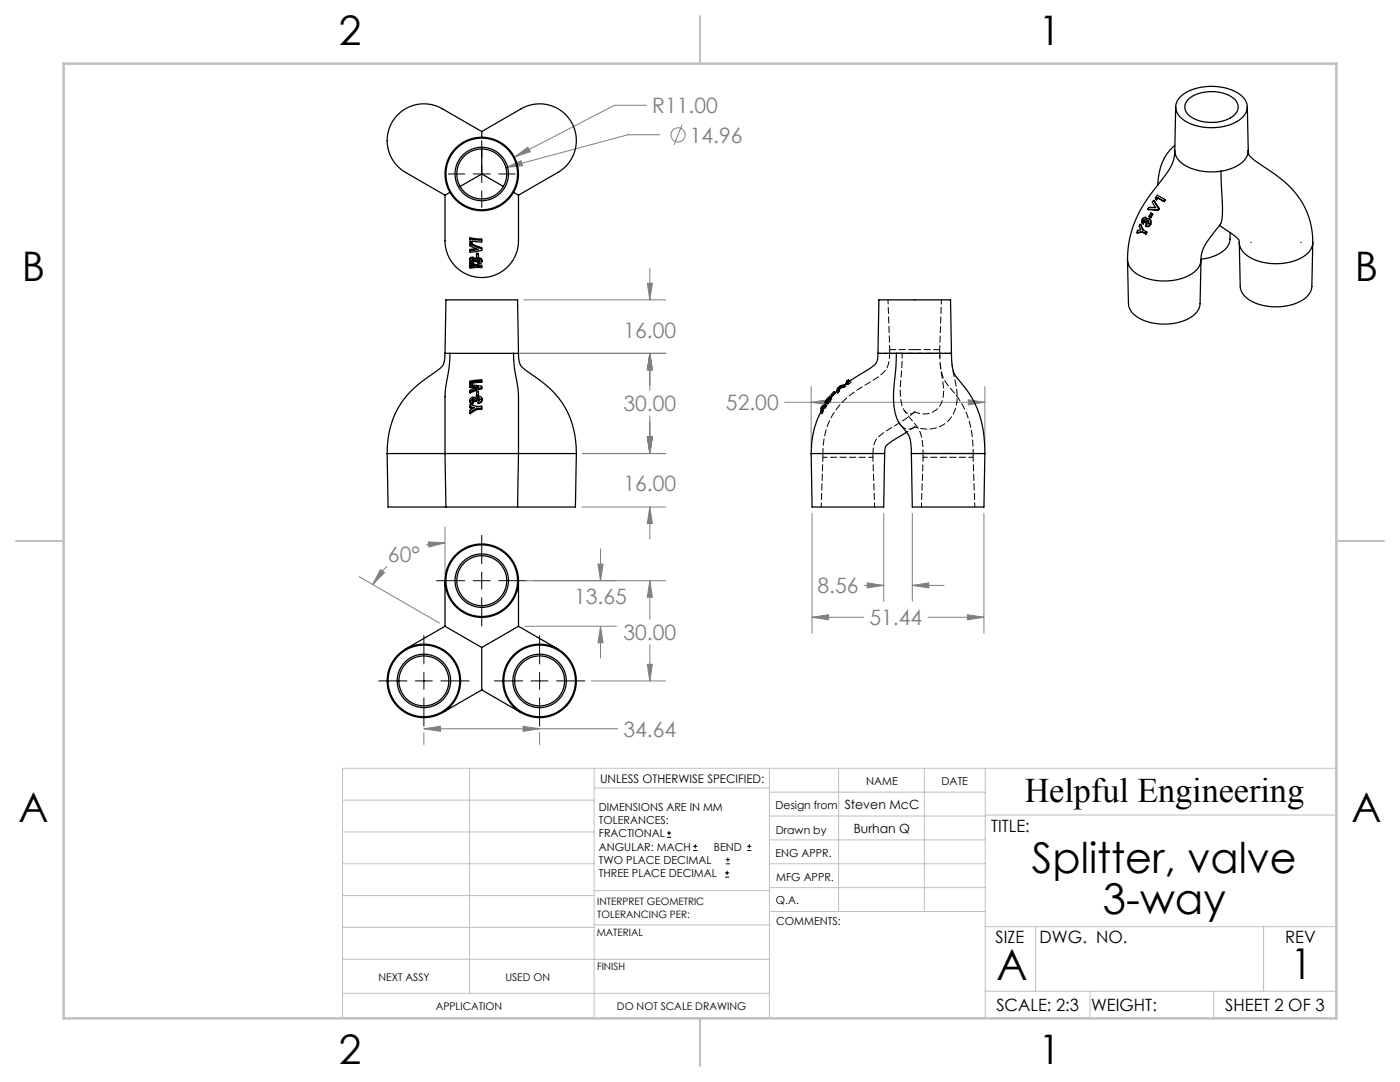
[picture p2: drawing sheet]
<svg xmlns="http://www.w3.org/2000/svg" width="279mm" height="216mm" viewBox="0 0 279 216" stroke-linecap="round" stroke-linejoin="round" font-family="sans-serif">
<g fill="none" stroke="#808080" stroke-width=".2">
<path d="M101 33.4l3-1.3 .3 1zM102.7 31.3l2.7-1.9 .4 .9zM129 21h-6.4l-19.9 10.3M131.7 26.9h-6.4l-24.3 6.5M136.1 24.9l-1.6 4M104.6 59.8h28.3M129.2 56.5h1l-.5 3.3zM129.7 53.5v6.3M103.8 70.5h29.1M129.7 70.5l.5 3.3h-1zM129.7 70.5v7.4M161.9 77.1v12.1"/>
<path d="M193.2 79.8l3.4 .5-3.4 .5zM196.6 77.1v12.1M116.3 90.5h16.6M129.2 87.2h1l-.5 3.3zM129.7 83v7.5M156.6 80.3h40M161.9 80.3l3.3-.5v1zM71.6 115.1l16.1 9.2M75.9 113.7l.8 .6-2.3 2.3zM77.2 113a16.6 16.6 0 0 0-2.8 3.6M85.5 108.1l3.3 .2-3.2 .8zM88.8 108.3l-1.9 .1-1.9 .4"/>
<path d="M88.8 105.1v9.5M104.7 115.9h28.2M116.1 101.2h16.8M119.3 112.6h1.1l-.6 3.3zM119.8 109.5v6.4M129.7 101.2l.5 3.3h-1zM129.7 115.9l.5 3.3h-1zM129.7 101.2v6.3M129.7 115.9v7.7M162.1 102.4v23.9M172.5 116.8h3.9M173.1 116.3l3.3 .5-3.3 .5z"/>
<path d="M176.4 102.4v17.6M182.1 116.8l3.3-.5v1zM182.1 102.4v17.6M182.1 116.8h6.3M196.4 102.4v23.9M104.7 125h18.3M118 135.9h14.9M119.8 125l.6 3.3h-1.1zM119.8 125v6.3M129.2 132.6h1l-.5 3.3zM129.7 128.6v7.3M162.1 123.2h10.2"/>
<path d="M162.1 123.2l3.3-.5v1zM185.2 123.2h11.2M193.1 122.7l3.3 .5-3.3 .5zM84.6 145.4l3.3-.5v1zM84.6 146.2v2.4M84.6 145.4h38.6M104.4 144.9l3.3 .5-3.3 .5zM107.7 146.2v2.4"/>
<circle cx="135.3" cy="26.9" r="1.41"/>
</g>
<g fill="none" stroke="#000" stroke-width=".2">
<path d="M89.5 34.7h3.3M94.4 34.7h3.4M96.1 28v3.3M96.1 33v3.4M96.1 38.1v3.3M99.5 34.7h3.3M87.1 115.9h5.7M94.4 115.9h3.4M96.1 106.8v5.7M96.1 114.2v3.4M96.1 119.3v5.6M99.5 115.9h5.7"/>
<path d="M75.6 135.9h5.6M82.9 135.9h3.4M84.6 126.8v5.7M84.6 134.2v3.4M84.6 139.3v5.6M88 135.9h5.6M98.7 135.9h5.6M106 135.9h3.4M107.7 126.8v5.7M107.7 134.2v3.4M107.7 139.3v5.6M111.1 135.9h5.6"/>
<path d="M133.1 167.1h.8M133.1 166.2h.8M133.5 165.8v.8M138.3 169.7h.9M138.3 168.9h.9M138.8 168.5v.8M144.7 175h.8M144.7 174.2h.8M144.8 172.4h.9M144.8 171.5h.9M145.1 173.8v.8M145.3 171.1v.8"/>
<path d="M149.1 169.7h.9M149.1 168.9h.9M149.5 168.5v.8"/>
</g>
<g fill="none" stroke="#c0c0c0" stroke-width=".2">
<path d="M68.4 159.7h50.2M93.7 153.3v44.9M118.6 153.3v49.9M118.6 157.2h34.9M153.5 153.3v49.9M153.5 158.1h43.1M167.4 153.3v28.6M184.5 153.3v28.6M196.6 153.3v49.9M266.7 153.3h-198.3v49.9M68.4 178.7h50.2M68.4 172.4h50.2"/>
<path d="M68.4 166h50.2M118.6 177.7h35.1M153.5 167.6h43.1M153.5 162.8h43.1M153.5 172.4h43.1M153.5 177.1h43.1M196.6 162.6h70.1M68.4 198.2h85.1M68.4 185.1h50.2M68.4 191.4h50.2M118.6 191.4h34.9M118.6 184.6h35.1"/>
<path d="M153.7 181.9h42.9M196.6 197.8h70.1M196.6 184.9h70.1M206.7 184.9v12.9M217.5 197.8v5.4M242.2 197.8v5.4M252.2 184.9v12.9"/>
</g>
<path d="M139.7 3.2v9.5M3.2 107.9h9.5M266.7 107.9h9.5M139.7 203.2v9.5" fill="none" stroke="#c0c0c0" stroke-width=".25"/>
<path d="M12.7 12.7h254v190.5h-254z" fill="none" stroke="#c0c0c0" stroke-width=".5"/>
<path d="M129.2 87.2h1l-.5 3.3zM129.7 101.2l.5 3.3h-1zM129.7 70.5l.5 3.3h-1zM129.2 87.2h1l-.5 3.3zM129.2 56.5h1l-.5 3.3zM129.7 70.5l.5 3.3h-1zM101 33.4l3.3-.3-.3-1zM102.7 31.3l3.1-1-.4-.9zM84.6 145.4l3.3-.5v1zM104.4 144.9l3.3 .5-3.3 .5zM129.2 132.6h1l-.5 3.3zM129.7 115.9l.5 3.3h-1zM85.5 108.1l3.3 .2-3.2 .8zM75.9 113.7l.8 .6-2.3 2.3zM119.8 125l.6 3.3h-1.1zM119.3 112.6h1.1l-.6 3.3zM173.1 116.3l3.3 .5-3.3 .5zM182.1 116.8l3.3-.5v1zM162.1 123.2l3.3-.5v1zM193.1 122.7l3.3 .5-3.3 .5zM161.9 80.3l3.3-.5v1zM193.2 79.8l3.4 .5-3.4 .5z" fill="#808080"/>
<g fill="none" stroke="#000" stroke-width=".25">
<path d="M235.7 19.2a10.5 10.5 0 0 1 11.9-.2 2.88 2.88 0 0 1-.3 5 10.7 10.7 0 0 1-11.5-.4 2.75 2.75 0 0 1-.1-4.4zM237.3 19.7a7.7 7.7 0 0 1 9.1 .1 2.21 2.21 0 0 1-.8 3.7 7.9 7.9 0 0 1-8.5-.6 2.04 2.04 0 0 1 .2-3.2zM88.8 38.9v3.2a41.5 41.5 0 0 0 .3 8 7.4 7.4 0 0 0 8.5 5.1 7.4 7.4 0 0 0 5.9-8.1v-8.2M89.8 38.4a7.3 7.3 0 0 0 12.7 0M89.8 38.4l-1 .5M96.1 26.2l2.7-1.5a48 48 0 0 1 6.9-3.7 7.4 7.4 0 0 1 9 4.8 7.4 7.4 0 0 1-4.4 9.2l-6.8 3.9M96.1 27.4a7.3 7.3 0 0 1 6.4 11M96.1 27.4a7.3 7.3 0 0 0-6.3 11M96.1 34.7l4.3 2.5M96.1 29.7v5M96.1 34.7l-4.3 2.5M96.1 26.3v1.1"/>
<path d="M96.1 26.2l-2.7-1.5a47.1 47.1 0 0 0-6.8-3.7 7.4 7.4 0 0 0-8.9 4.6 7.4 7.4 0 0 0 4 9.3l7.1 4M102.5 38.4l1 .5M230.2 40l1.2 1.6M230.2 40l-.2 .4 .6 1h-1.3l-.2 .4M230.2 40l1 1.5M230.9 39.4l1.3 .7M230.9 39.4l-.2 .4M230.9 39.4l.2 .1M231.1 39.5l1.2 .7M231.1 39.5l-.3 .4-.1-.1M232.4 39.8l.2 .1-.3 .3M232.4 39.8l-1.4-.9-.4 .6 .1 .3"/>
<path d="M232.4 39.8l-.2 .3M234.4 30.1v1.1a8.8 8.8 0 0 1-2.4 4.5 29.2 29.2 0 0 0-5.9 9.5 18.4 18.4 0 0 0-1 7.2 5.8 5.8 0 0 0 4.9 3.5 10.4 10.4 0 0 0 8.8-2 4.4 4.4 0 0 0 1-3.1 9.1 9.1 0 0 1 2.5-4.5l1.3-1.6a10.4 10.4 0 0 0 .3-4.7l-.2-5.8M234.5 29a10.5 10.5 0 0 0-3.4 7.9M234.6 21.3l-.2 8.7a3.9 3.9 0 0 0 2.7 3.3 11.7 11.7 0 0 0 6.6 .9M248.9 21.3l.2 8.7M249.1 30v.1M249.1 30.1a4.1 4.1 0 0 1-2.9 3.4l-2.5 .7M249.1 30.1l.1 .6a2.43 2.43 0 0 0 1.2 1.3 45.3 45.3 0 0 1 7.6 5.9 14.9 14.9 0 0 1 3.9 11.1 5.8 5.8 0 0 1-4.9 3.4 10.4 10.4 0 0 1-8.7-1.9 5.3 5.3 0 0 1-1.1-2.6v-.1a15.6 15.6 0 0 0-3.8-2.8M93.8 47.4l2.3 .3v.6l-1.9-.2v.4l-.4-.3zM93.8 47.7l2.3 .2M93.8 48.7l2.3 1M93.8 52.5l1.3 .6"/>
<path d="M94.3 51.9h.1v.5l-.4-.2-.3-.3M94.4 51.3l.5 .3M94.4 51.3l-.6 .1-.1 .5M94.4 51.6h-.5l-.2 .3M94.4 51.6l.5 .3M94.4 51.3v.3M94.4 52.2l-.2-.2a.29 .29 0 0 1 .3-.1 .29 .29 0 0 1 .2 .3h.4a.32 .32 0 0 1 .3-.3 .32 .32 0 0 1 .3 .4l-.3 .1M94.9 51.6v.3M95 49.6l-1.2 .2v.5l2.3-.3v-.6l-2.3-.9v.6l1.7 .7-1.7 .2M95.1 50.5l.4 .1v.8l-.4-.1zM95.1 50.8h.4M95.1 52.9l-1.3-.6v.5l.8 .4h-.8"/>
<path d="M95.1 52.9h1v.5l-2.3 .1v-.5h.4M95.1 52.9v.2M95.1 53.1l1 .1M95.4 51.4l.4 .1a.56 .56 0 0 1 .4 .7M95.4 51.4l-.5 .2M95.4 51.6l.5 .2 .3 .4M95.4 51.6l-.5 .3M95.4 51.4v.2M95.7 52l-.3 .1v.5l.6-.1 .2-.3M225 51.9l.2 8.7a3.9 3.9 0 0 0 2.7 3.2 10.7 10.7 0 0 0 10.5-1.1l.8-1.1 .3-.7 .2-9M226.9 46.4l.2 .1 1-.2 .6 .4M226.9 46.4l1-.2 .8 .5"/>
<path d="M227.5 44.8l.5 1 .9 .5-.2 .4M227.5 44.8l.2 .1 .5 1M227.5 44.8l-.2 .4 .4 .6-.7 .2-.1 .4M228.2 43.9l.2-.1v.5l.4 .2 .4-.4M228.2 43.9v.3M228.2 43.9l.2 .1M228.2 44.2l-.2 .4M228.2 44.2l.2 .1M228.4 44v.3M228.4 44.3l-.2 .4-.2-.1M228.5 43.9l-.1 .1M228.6 43.4l.3 .3"/>
<path d="M228.6 43.4a.76 .76 0 0 0-.6 1.2M228.6 43.4l.1 .4 .4-.2 .2 .1M228.6 44.4l.5-.4a.37 .37 0 0 1 .1 .5 .37 .37 0 0 1-.4 .2l-.2 .4M228.7 46.2l-.1 .4M229.1 41.8l2.1 .2M229.1 41.8l1.9 .1M229.3 43.7l.2 .1a.77 .77 0 0 1 .1 1M229.3 43.7l.3 .3-.1 .7M229.5 44.7a.64 .64 0 0 1-.9 .4M229.5 44.7l.1 .1M229.6 44.8a.65 .65 0 0 1-.8 .4l-.2-.1M229.7 42.5l.4 .2-.4 .7-.4-.2z"/>
<path d="M229.9 42.6l-.4 .7M231 41.9l.2 .1M231.2 41.5l-.2 .4M231.2 41.5l.2 .1M231.4 41.6l-.2 .4M232.2 40.1l.1 .1M245.5 46.4a4 4 0 0 1-2.9 4.6l-1.1 .4-1.8 .3M247.3 48.4l.2 8.8a3.9 3.9 0 0 0 2.7 3.1 10.7 10.7 0 0 0 10.5-1l.6-.7 .5-1.2 .2-9M249.7 48.4h.1M259.7 48.4h.1M88.8 70.5a3.3 3.3 0 0 1-1.7 3.6 21.1 21.1 0 0 0-8 8 17.9 17.9 0 0 0-1.8 8.4M88.8 70.5l.2-10.7h14.3l.2 10.7"/>
<path d="M88.8 70.5h1M89.8 70.5a27.3 27.3 0 0 1-.8 6.3l-.2 2.4v11.3M89.8 70.5h12.7M93.7 79.9l.1 .4 .2 .2M93.7 79.9l.3 .4M93.8 77.1l1.7 .1-1.7 .7v.5l2.3-.8v-.5l-2.3-.3v.5l1.2 .1M94.4 79.8l-.2 .1M94.4 79.8l.2 .1 .1 .2M94.4 79.6a.2 .2 0 0 0-.2 .2 .2 .2 0 0 0 .2 .2v.6l-.4-.1M94.4 79.6l.2 .1 .1 .2M94.4 79.6v.2M94.7 79.9v.2"/>
<path d="M95.1 79.8l-.4 .1M95.1 79.8v.3M95.1 78.2h.4v.8h-.4zM95.4 79.6l-.2 .2-.1 .3M95.4 79.6l.4 .2M95.4 79.4a.28 .28 0 0 1 .4 .2 .28 .28 0 0 1-.2 .3l-.2 .1v.5l.7-.3 .1-.6M95.4 79.4l-.2 .1-.1 .3M95.4 79.4v.2M95.5 78.8h-.4M96.1 76l-1.9 .2v.5h-.4v-.6l2.3-.3v.5l-2.3 .1M96.1 77.3l-2.3 .9M96.2 79.6a.72 .72 0 0 1-.8 .7"/>
<path d="M96.2 79.6a.72 .72 0 0 0-.6-.6 .72 .72 0 0 0-.8 .4 .66 .66 0 0 0-.6-.1 .66 .66 0 0 0-.5 .6M102.5 70.5a44.6 44.6 0 0 0 .9 7.6l.1 12.4M102.5 70.5h1M103.5 70.5a3.3 3.3 0 0 0 1.7 3.6 21.9 21.9 0 0 1 7.6 7.2 17.7 17.7 0 0 1 2.2 9.2M165.1 79.6l-.5 .7 .3 .2M165.1 79.6l.2 .3M165.1 79.6l-.2 .3M165.3 79.4l-.2 .2M165.3 79.9l-.9 1.4M165.9 79.3l-.3-.2-.5 .5M166.7 78.4l-.3-.2-.4 .5-.1 .1 .2 .2M167.3 77.3l-.4 .9"/>
<path d="M167.5 77.6l-2.2 2.3M167.6 77.1l.2 .2-.3 .3-.2-.3M167.6 77.1l-.3 .2M168.5 76.8l-.9 .3M169 76l.3-.2 .3 .2-.4 .3zM169.1 76.2l-.3 .3v.1M169.2 76.3l-1.3 1M175.2 70.5a2.64 2.64 0 0 1-1.4 2.9l-4.2 2.6M175.2 70.5l.2-10.7h14.3l.2 10.7M175.2 70.5h3.7M178.9 70.5l-.1 2.7a29.1 29.1 0 0 0-.2 8.9 7.1 7.1 0 0 0 2.2 4l.5 .8 .3 .7 .3 2.9M178.9 70.5h11"/>
<path d="M189.9 70.5v1.6a5.6 5.6 0 0 0 1.9 4.3 20.2 20.2 0 0 1 4.8 14.1M77.3 90.5h11.5M77.3 90.5l.1 10.7h11.6M88.8 90.5h14.7M88.8 90.5l.2 10.7M93.8 81.1l.8 .3-.8 .5v.7l1.3-.9M94 80.3h.4M94 80.3v.2M94.3 81.5l-.5-.1v-.7l1.3 .4h1v.6h-1M95.1 80.1h-.4M95.1 81.5l-1.3 .8M95.1 81.5v.2"/>
<path d="M96.1 81.4l-1 .1M103.5 90.5h11.5M103.5 90.5l-.2 10.7M115 90.5l-.2 10.7h-11.5M161.9 90.5h14.7M161.9 90.5l.2 10.7h14.3l.2-10.7M163.9 81.5l-.1 .8M164.1 81.7a17.1 17.1 0 0 0-2.2 8.8M164.1 81.1l.2 .2-.2 .4-.2-.3zM164.7 80.7l-.6 .4M180.9 86.2l-.1 .1a15.4 15.4 0 0 0-4.1 2.8l-.1 1.4M181.9 90.5h14.7"/>
<path d="M181.9 90.5l.2 10.7h14.3l.2-10.7M88.8 115.9v9.1M89 101.2h14.3M103.5 115.9v9.1M88.8 125l-7.9 4.5M88.8 125l7.3 4.2M96.1 137.7l7.9 4.5M96.1 129.2v8.5M96.1 137.7l-7.8 4.5M103.5 125l-7.4 4.2M103.5 125l7.9 4.5"/>
<circle cx="96.1" cy="34.7" r="5.3"/>
<circle cx="96.1" cy="34.7" r="5"/>
<circle cx="96.1" cy="34.7" r="7.1"/>
<circle cx="96.1" cy="115.9" r="5"/>
<circle cx="96.1" cy="115.9" r="7.3"/>
<circle cx="96.1" cy="115.9" r="7.1"/>
<circle cx="96.1" cy="115.9" r="5.3"/>
<circle cx="84.6" cy="135.9" r="5"/>
<circle cx="84.6" cy="135.9" r="7.1"/>
<circle cx="84.6" cy="135.9" r="5.3"/>
<circle cx="84.6" cy="135.9" r="7.3"/>
<circle cx="107.7" cy="135.9" r="5.3"/>
<circle cx="107.7" cy="135.9" r="5"/>
<circle cx="107.7" cy="135.9" r="7.3"/>
<circle cx="107.7" cy="135.9" r="7.1"/>
</g>
<g fill="none" stroke="#000" stroke-width=".2" stroke-dasharray="1.3 .6">
<path d="M164.9 80l.2-.4M164.9 80l.2 .2M165 79.8l.3 .3M165.1 79.9l.3-.3M165.1 80l-.3 .3M165.1 80l.2 .2M165.1 79.6l.3-.2M165.1 79.6l.2 .3M165.3 79.8l-.2 .2M165.3 79.8l.2 .2M165.3 79.9l-.2 .3M165.4 79.4l-.4 .4"/>
<path d="M165.4 79.4l.2 .2M165.4 79.9l.2 .2M165.4 79.6l-.1 .2M165.4 79.6l.2 .2M165.4 79.4l.2-.4M165.4 79.4l.2 .3M165.5 79.6l.4-.3M165.6 79.6l-.3 .3M165.6 79.7l.3-.2M165.6 79.8l-.3 .3M165.7 79.3l-.3 .1M165.7 79.3l.2 .2"/>
<path d="M165.9 79.3l-.3 .4M166.2 79h-.1M166.7 78.4h.1M166.9 78.2l.3 .2M166.9 78.2l.4-.3M167.3 77.9l.2 .2M167.5 77.2l.2 .3M167.5 78.1l-.3 .3M168.2 77.1l.2 .2M168.2 77.1l.3-.3M168.5 76.8l.3 .3M168.8 76.5l.2-.1"/>
<path d="M168.8 77.1l-.4 .2M168.8 76.6l.2 .1M169 76.7l.4-.2M169 76.4l.3 .3M169.3 76.7h-.3M169.4 76.5l-.2-.2M169.6 76l.2 .3M180.1 70.5h-2.5h2.5M182.6 69.8h-5M187.5 69.8h-4.9M189.9 70.8v.5M163.8 82.3l.3 .3"/>
<path d="M163.8 82.3l.2-.4M163.9 81.4v.1M164 81.9l.1-.5M164 81.9l.3 .2M164.1 81.4l.4-.3M164.1 81.4l.2 .2M164.2 81.7h-.1M164.3 82.1l-.2 .5M164.3 81.3l.1 .1M164.3 81.6v.5M164.5 81.1l.2 .3M164.5 81.1l.2-.4"/>
<path d="M164.6 80.3l.3-.3M164.7 81.4l-.4 .2M164.7 80.7l.3 .3M164.8 80.3h.2M164.8 80.3l.3 .3M164.9 80.5l.2-.4M165 81l-.3 .4M165 80.3l.4-.4M165 80.3l.3 .2M165.1 80.6l.2-.4M165.1 80.2l-.2 .3M165.3 80.5l-.2 .1"/>
<path d="M165.3 80.1l.3-.5M165.3 80.1h.1M165.3 80.2l.2-.2M165.5 80l.1-.2M165.6 90.5h.3M165.6 80.1l-.3 .4M168.9 90.5h.5M169.2 90.5h-5M174.2 90.5h-5M179.7 84.7v.1M179.7 84.7h.1M179.7 84.8a1.91 1.91 0 0 0 2.9 .4"/>
<path d="M189.2 90.5h-5M194.2 90.5h-5"/>
</g>
<g fill="none" stroke="#000" stroke-width=".2" stroke-dasharray="1.3 .6" stroke-dashoffset=".4">
<path d="M177.2 59.8l.4 10M165.4 79.9l.3-.6M165.9 78.8l.6-.6M165.9 79.5l-.3 .6M166.1 79l.6-.6M166.7 78.4l-.5 .6M167.5 77.2l.7-.1M168.4 77.3l-.7 .2M177.6 69.8v.7M187.5 69.8l.4-10M187.6 70.5v.9M187.6 70.5l-.1-.7"/>
<path d="M164.1 82.6l.1-.9M164.2 90.5v.7M164.2 91.2h10M164.2 91.2l-.3 10M174.2 91.2v-.7M184.2 90.5v.7M184.2 91.2h10M184.2 91.2l-.3 10M184.3 90.5h9.9M188.6 90.5h.7M194.2 91.2v-.7M194.2 90.5a18.1 18.1 0 0 0-5.3-13.9l-.7-1.4a11.9 11.9 0 0 1-.6-4.4"/>
<path d="M174.6 101.2l-.4-10M194.6 101.2l-.4-10"/>
</g>
<path d="M167.3 77.9l.2-.7M167.7 77.5l-.2 .6M169 76.4l.6-.3M169.8 76.3l-.5 .4M180.1 70.5l-.2 3.8a16.3 16.3 0 0 0 .2 6.9 1.44 1.44 0 0 0 .9 1.3 1.44 1.44 0 0 0 1.6-.3M164.4 81.4l.6-.4" fill="none" stroke="#000" stroke-width=".2" stroke-dasharray="1.3 .6" stroke-dashoffset=".3"/>
<path d="M177.6 70.5a5 5 0 0 1-2.9 5.1 27 27 0 0 0-7.5 5.6 14.2 14.2 0 0 0-3 9.3M187.6 72.6l.2 1.1a18.4 18.4 0 0 1 .4 5.9 3.8 3.8 0 0 1-5.6 2.6" fill="none" stroke="#000" stroke-width=".2" stroke-dasharray="1.3 .6" stroke-dashoffset=".2"/>
<path d="M178.9 70.5h-3.7M180.1 70.5h7.5M187.6 70.5h-7.5M190 72.7l.2 1.4a14.6 14.6 0 0 1 .6 7 5.9 5.9 0 0 1-8.2 4.1" fill="none" stroke="#000" stroke-width=".2" stroke-dasharray="1.3 .6" stroke-dashoffset=".7"/>
<path d="M189.9 70.5h-11" fill="none" stroke="#000" stroke-width=".2" stroke-dasharray="1.3 .6" stroke-dashoffset="-.1"/>
<path d="M167.2 78.4l.3-.8M167.8 77.3l1-.2M180.5 81.9l1.1 1.5a8.2 8.2 0 0 1 2.6 7.1" fill="none" stroke="#000" stroke-width=".2" stroke-dasharray="1.3 .6" stroke-dashoffset=".5"/>
<path d="M174.2 90.5a4.2 4.2 0 0 1 2.1-4.1l3.7-2.4 2.5-1.8" fill="none" stroke="#000" stroke-width=".2" stroke-dasharray="1.3 .6" stroke-dashoffset=".1"/>
<path d="M180.9 86.2l1.6-1" fill="none" stroke="#000" stroke-width=".2" stroke-dasharray="1.3 .6" stroke-dashoffset="1"/>
<g font-size="8.5">
<text x="205.9" y="174.2">Splitter, valve</text>
<text x="220.1" y="182.3">3-way</text>
<text x="198.9" y="195.5">A</text>
<text x="257.6" y="195.4">1</text>
</g>
<g font-size="8.1">
<text x="67.6" y="8.9">2</text>
<text x="207.3" y="8.9">1</text>
<text x="4.4" y="56.2">B</text>
<text x="270.4" y="56.2">B</text>
<text x="3.7" y="164.1">A</text>
<text x="269.7" y="164.1">A</text>
<text x="67.6" y="212.4">2</text>
<text x="207.3" y="212.4">1</text>
</g>
<text font-size="6.9" x="204.5" y="160.1">Helpful Engineering</text>
<g font-size="4.2" fill="#808080">
<text x="130.2" y="22.6">R11.00</text>
<text x="137.6" y="28.5">14.96</text>
<text x="124.4" y="67.4">16.00</text>
<text x="124.4" y="82">30.00</text>
<text x="144.9" y="81.9">52.00</text>
<text x="124.4" y="97.9">16.00</text>
<text x="77.4" y="112.1">60°</text>
<text x="163.1" y="118.4">8.56</text>
<text x="114.6" y="120.6">13.65</text>
<text x="173.5" y="124.8">51.44</text>
<text x="124.4" y="127.7">30.00</text>
<text x="124.4" y="147">34.64</text>
</g>
<g font-size="3.4">
<text x="197.8" y="166">TITLE:</text>
<text x="198.7" y="188.1">SIZE</text>
<text x="207.5" y="188.1">DWG. NO.</text>
<text x="256.5" y="188.2">REV</text>
<text x="198.8" y="201.7">SCALE: 2:3</text>
<text x="217.7" y="201.8">WEIGHT:</text>
<text x="244.5" y="201.7">SHEET 2 OF 3</text>
</g>
<g font-size="2.5">
<text x="168.6" y="161.4">Steven McC</text>
<text x="170.4" y="166.2">Burhan Q</text>
</g>
<text font-size="2.4" x="119.8" y="156.2">UNLESS OTHERWISE SPECIFIED:</text>
<g font-size="2.2">
<text x="119.5" y="161.8">DIMENSIONS ARE IN MM</text>
<text x="154.8" y="161.4">Design from</text>
<text x="172.8" y="156.7">NAME</text>
<text x="187.9" y="156.7">DATE</text>
<text x="119.5" y="164.4">TOLERANCES:</text>
<text x="119.5" y="167.1">FRACTIONAL</text>
<text x="154.9" y="166.3">Drawn by</text>
<text x="119.5" y="169.7">ANGULAR: MACH</text>
<text x="119.5" y="172.4">TWO PLACE DECIMAL</text>
<text x="142.5" y="169.7">BEND</text>
<text x="154.8" y="171">ENG APPR.</text>
<text x="119.5" y="175">THREE PLACE DECIMAL</text>
<text x="154.9" y="175.7">MFG APPR.</text>
<text x="154.9" y="180.4">Q.A.</text>
<text x="154.9" y="184.6">COMMENTS:</text>
</g>
<g font-size="2.1">
<text x="75.5" y="195.7">NEXT ASSY</text>
<text x="100.9" y="195.7">USED ON</text>
<text x="86.9" y="201.5">APPLICATION</text>
<text x="123.1" y="201.6">DO NOT SCALE DRAWING</text>
</g>
<g font-size="2">
<text x="119.2" y="180.6">INTERPRET GEOMETRIC</text>
<text x="119.2" y="183.1">TOLERANCING PER:</text>
<text x="119.1" y="186.7">MATERIAL</text>
<text x="119.1" y="193.5">FINISH</text>
</g>
</svg>
